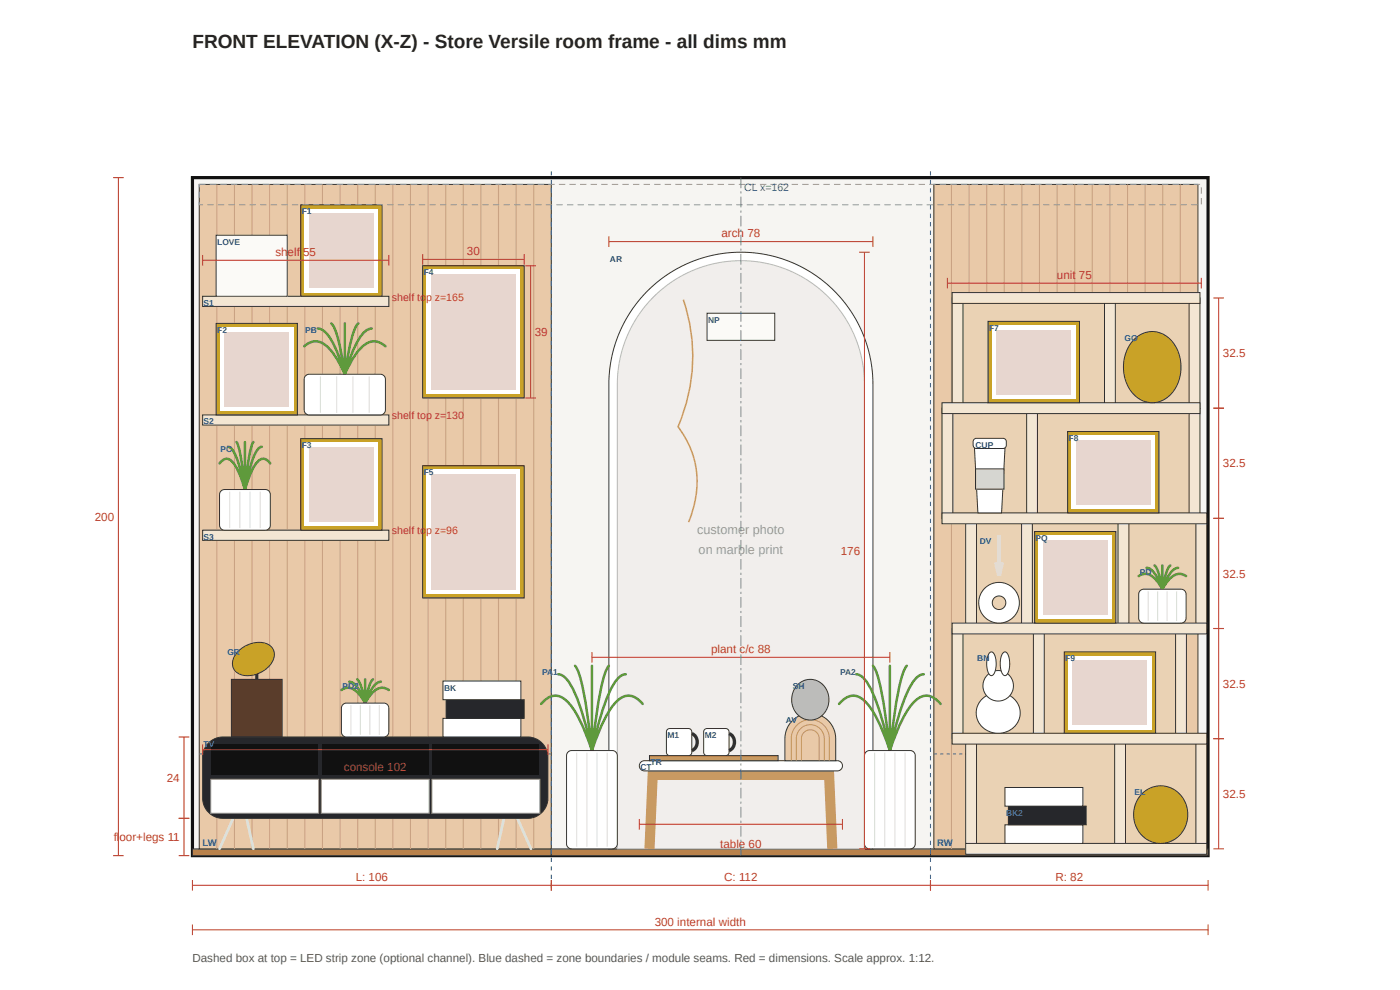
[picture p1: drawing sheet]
<svg xmlns="http://www.w3.org/2000/svg" width="297mm" height="210mm" viewBox="0 0 297 210" stroke-linecap="round" stroke-linejoin="round" font-family="sans-serif">
<path d="M40.8 37.7h215.5v143.7h-215.5z" fill="#f6f5f2"/>
<path d="M40.8 37.7h215.5v143.7h-215.5z" fill="none" stroke="#111" stroke-width=".67" stroke-linecap="butt"/>
<path d="M40.8 180h76.2v1.4h-76.2z" fill="#b9824c"/>
<path d="M40.8 180h76.2v1.4h-76.2z" fill="none" stroke="#333" stroke-width=".21"/>
<path d="M117 180h80.4v1.4h-80.4z" fill="#b9824c"/>
<path d="M117 180h80.4v1.4h-80.4z" fill="none" stroke="#333" stroke-width=".21"/>
<path d="M197.4 180h58.9v1.4h-58.9z" fill="#b9824c"/>
<path d="M197.4 180h58.9v1.4h-58.9z" fill="none" stroke="#333" stroke-width=".21"/>
<path d="M42.3 39.1h74.7v140.9h-74.7z" fill="#e9c9a8"/>
<path d="M42.3 39.1h74.7v140.9h-74.7z" fill="none" stroke="#333" stroke-width=".21"/>
<g fill="none" stroke="#c9a283" stroke-width=".22">
<path d="M46 39.1v140.9M49.7 39.1v140.9M53.5 39.1v140.9M57.2 39.1v140.9M60.9 39.1v140.9M64.7 39.1v140.9M68.4 39.1v140.9M72.1 39.1v140.9M75.9 39.1v140.9M79.6 39.1v140.9M83.3 39.1v140.9M87.1 39.1v140.9"/>
<path d="M90.8 39.1v140.9M94.6 39.1v140.9M98.3 39.1v140.9M102 39.1v140.9M105.8 39.1v140.9M109.5 39.1v140.9M113.2 39.1v140.9"/>
</g>
<path d="M42.3 159.7h.6v.3h-.6zM43.6 159.7h.7v.3h-.7zM45 159.7h.6v.3h-.6zM46.3 159.7h.7v.3h-.7zM47.7 159.7h.6v.3h-.6zM49 159.7h.7v.3h-.7zM50.3 159.7h.7v.3h-.7zM51.7 159.7h.7v.3h-.7zM53 159.7h.7v.3h-.7zM54.4 159.7h.7v.3h-.7zM55.7 159.7h.7v.3h-.7zM57.1 159.7h.7v.3h-.7zM58.4 159.7h.7v.3h-.7zM59.8 159.7h.6v.3h-.6zM61.1 159.7h.7v.3h-.7zM62.5 159.7h.6v.3h-.6zM63.8 159.7h.7v.3h-.7zM65.2 159.7h.6v.3h-.6zM66.5 159.7h.7v.3h-.7zM67.9 159.7h.6v.3h-.6zM69.2 159.7h.7v.3h-.7zM70.5 159.7h.7v.3h-.7zM71.9 159.7h.7v.3h-.7zM73.2 159.7h.7v.3h-.7zM74.6 159.7h.7v.3h-.7zM75.9 159.7h.7v.3h-.7zM77.3 159.7h.7v.3h-.7zM78.6 159.7h.7v.3h-.7zM80 159.7h.6v.3h-.6zM81.3 159.7h.7v.3h-.7zM82.7 159.7h.6v.3h-.6zM84 159.7h.7v.3h-.7zM85.4 159.7h.6v.3h-.6zM86.7 159.7h.7v.3h-.7zM88.1 159.7h.6v.3h-.6zM89.4 159.7h.7v.3h-.7zM90.7 159.7h.7v.3h-.7zM92.1 159.7h.7v.3h-.7zM93.4 159.7h.7v.3h-.7zM94.8 159.7h.7v.3h-.7zM96.1 159.7h.7v.3h-.7zM97.5 159.7h.7v.3h-.7zM98.8 159.7h.7v.3h-.7zM100.2 159.7h.6v.3h-.6zM101.5 159.7h.7v.3h-.7zM102.9 159.7h.6v.3h-.6zM104.2 159.7h.7v.3h-.7zM105.6 159.7h.6v.3h-.6zM106.9 159.7h.7v.3h-.7zM108.3 159.7h.6v.3h-.6zM109.6 159.7h.7v.3h-.7zM110.9 159.7h.7v.3h-.7zM112.3 159.7h.7v.3h-.7zM113.6 159.7h.7v.3h-.7zM115 159.7h.7v.3h-.7zM116.3 159.7h.7v.3h-.7z" fill="#8e44ad"/>
<path d="M137.4 61.7l2.5-2.3 2.9-1.9 3.3-1.8 3.3-1.1 3.3-.8 3.5-.3 3.4 .1 3.4 .5 3.3 .9 3.2 1.3 3 1.7 2.7 2.1 2.5 2.3 2.2 2.7 1.8 2.9 1.5 3.1 .9 2.6 .6 2.3 .3 2.4 .2 2.8v98.8h-56v-100.6l.8-4.7 .7-2.3 1-2.6 1.3-2.4 1.3-2z" fill="#fff"/>
<path d="M137.4 61.7l2.5-2.3 2.9-1.9 3.3-1.8 3.3-1.1 3.3-.8 3.5-.3 3.4 .1 3.4 .5 3.3 .9 3.2 1.3 3 1.7 2.7 2.1 2.5 2.3 2.2 2.7 1.8 2.9 1.5 3.1 .9 2.6 .6 2.3 .3 2.4 .2 2.8v98.8h-56v-100.6l.8-4.7 .7-2.3 1-2.6 1.3-2.4 1.3-2z" fill="none" stroke="#333" stroke-width=".21"/>
<path d="M138.6 63l2.5-2.2 2.6-1.8 3.2-1.6 3-1.1 3.1-.7 3.2-.3 3.2 .1 3.2 .4 3.1 .9 3 1.2 2.8 1.6 2.6 1.9 2.3 2.2 2.2 2.8 1.7 2.7 1.3 3 1.3 4.3 .4 2.5 .1 2.3v98.8h-52.4v-100.1l.7-4.5 .7-2.4 .8-2.1 1.2-2.3 1.2-1.9 1.3-1.8z" fill="#f1eeec"/>
<path d="M138.6 63l2.5-2.2 2.6-1.8 3.2-1.6 3-1.1 3.1-.7 3.2-.3 3.2 .1 3.2 .4 3.1 .9 3 1.2 2.8 1.6 2.6 1.9 2.3 2.2 2.2 2.8 1.7 2.7 1.3 3 1.3 4.3 .4 2.5 .1 2.3v98.8h-52.4v-100.1l.7-4.5 .7-2.4 .8-2.1 1.2-2.3 1.2-1.9 1.3-1.8z" fill="none" stroke="#bbb" stroke-width=".22"/>
<path d="M145 63.5a37.3 37.3 0 0 1-1.1 27 19.5 19.5 0 0 1 2.2 20.2" fill="none" stroke="#d4b25a" stroke-width=".34"/>
<path d="M198.1 39.1h56v140.9h-56z" fill="#e9c9a8"/>
<path d="M198.1 39.1h56v140.9h-56z" fill="none" stroke="#333" stroke-width=".21"/>
<g fill="none" stroke="#c9a283" stroke-width=".22">
<path d="M201.9 39.1v140.9M205.6 39.1v140.9M209.3 39.1v140.9M213.1 39.1v140.9M216.8 39.1v140.9M220.5 39.1v140.9M224.3 39.1v140.9M228 39.1v140.9M231.7 39.1v140.9M235.5 39.1v140.9M239.2 39.1v140.9M242.9 39.1v140.9"/>
<path d="M246.7 39.1v140.9M250.4 39.1v140.9"/>
</g>
<path d="M198.1 159.7h.7v.3h-.7zM199.5 159.7h.6v.3h-.6zM200.8 159.7h.7v.3h-.7zM202.2 159.7h.6v.3h-.6zM203.5 159.7h.7v.3h-.7zM204.9 159.7h.6v.3h-.6zM206.2 159.7h.7v.3h-.7zM207.5 159.7h.7v.3h-.7zM208.9 159.7h.7v.3h-.7zM210.2 159.7h.7v.3h-.7zM211.6 159.7h.7v.3h-.7zM212.9 159.7h.7v.3h-.7zM214.3 159.7h.7v.3h-.7zM215.6 159.7h.7v.3h-.7zM217 159.7h.6v.3h-.6zM218.3 159.7h.7v.3h-.7zM219.7 159.7h.6v.3h-.6zM221 159.7h.7v.3h-.7zM222.4 159.7h.6v.3h-.6zM223.7 159.7h.7v.3h-.7zM225.1 159.7h.6v.3h-.6zM226.4 159.7h.7v.3h-.7zM227.7 159.7h.7v.3h-.7zM229.1 159.7h.7v.3h-.7zM230.4 159.7h.7v.3h-.7zM231.8 159.7h.7v.3h-.7zM233.1 159.7h.7v.3h-.7zM234.5 159.7h.7v.3h-.7zM235.8 159.7h.7v.3h-.7zM237.2 159.7h.6v.3h-.6zM238.5 159.7h.7v.3h-.7zM239.9 159.7h.6v.3h-.6zM241.2 159.7h.7v.3h-.7zM242.6 159.7h.6v.3h-.6zM243.9 159.7h.7v.3h-.7zM245.3 159.7h.6v.3h-.6zM246.6 159.7h.7v.3h-.7zM247.9 159.7h.7v.3h-.7zM249.3 159.7h.7v.3h-.7zM250.6 159.7h.7v.3h-.7zM252 159.7h.7v.3h-.7zM253.3 159.7h.7v.3h-.7z" fill="#8e44ad"/>
<path d="M150 66.4h14.4v5.8h-14.4z" fill="#fbfaf7"/>
<path d="M150 66.4h14.4v5.8h-14.4z" fill="none" stroke="#333" stroke-width=".21"/>
<path d="M43 62.8h39.5v2.2h-39.5z" fill="#f3e6d3"/>
<path d="M43 62.8h39.5v2.2h-39.5z" fill="none" stroke="#333" stroke-width=".21"/>
<path d="M43 88h39.5v2.1h-39.5z" fill="#f3e6d3"/>
<path d="M43 88h39.5v2.1h-39.5z" fill="none" stroke="#333" stroke-width=".21"/>
<path d="M43 112.4h39.5v2.2h-39.5z" fill="#f3e6d3"/>
<path d="M43 112.4h39.5v2.2h-39.5z" fill="none" stroke="#333" stroke-width=".21"/>
<path d="M89.7 56.3h21.5v28.1h-21.5z" fill="#c9a227"/>
<path d="M89.7 56.3h21.5v28.1h-21.5z" fill="none" stroke="#333" stroke-width=".21"/>
<path d="M90.5 57.2h19.9v26.3h-19.9z" fill="#fff"/>
<path d="M91.4 58.1h18.1v24.5h-18.1z" fill="#e7d6cf"/>
<path d="M89.7 98.8h21.5v28h-21.5z" fill="#c9a227"/>
<path d="M89.7 98.8h21.5v28h-21.5z" fill="none" stroke="#333" stroke-width=".21"/>
<path d="M90.5 99.6h19.9v26.3h-19.9z" fill="#fff"/>
<path d="M91.4 100.5h18.1v24.5h-18.1z" fill="#e7d6cf"/>
<path d="M49.4 173.5l-2.8 6.5M52.3 173.5l1.5 6.5M106.9 173.5l-1.4 6.5M109.8 173.5l2.9 6.5" fill="none" stroke="#ddd" stroke-width=".57"/>
<path d="M44.2 157.5l1.4-.9 1.7-.4h64.6a4.3 4.3 0 0 1 4.3 4.4v8.6a4.3 4.3 0 0 1-4.3 4.3h-64.6a4.3 4.3 0 0 1-4.3-4.3v-9.2l.4-1.3z" fill="#26272b"/>
<path d="M44.2 157.5l1.4-.9 1.7-.4h64.6a4.3 4.3 0 0 1 4.3 4.4v8.6a4.3 4.3 0 0 1-4.3 4.3h-64.6a4.3 4.3 0 0 1-4.3-4.3v-9.2l.4-1.3z" fill="none" stroke="#333" stroke-width=".21"/>
<path d="M44.9 157.7h22.6v6.5h-22.6z" fill="#111"/>
<path d="M44.7 165.2h22.9v7.2h-22.9z" fill="#fff"/>
<path d="M44.7 165.2h22.9v7.2h-22.9z" fill="none" stroke="#999" stroke-width=".22"/>
<path d="M68.3 157.7h22.6v6.5h-22.6z" fill="#111"/>
<path d="M68.2 165.2h22.9v7.2h-22.9z" fill="#fff"/>
<path d="M68.2 165.2h22.9v7.2h-22.9z" fill="none" stroke="#999" stroke-width=".22"/>
<path d="M91.8 157.7h22.6v6.5h-22.6z" fill="#111"/>
<path d="M91.6 165.2h22.9v7.2h-22.9z" fill="#fff"/>
<path d="M91.6 165.2h22.9v7.2h-22.9z" fill="none" stroke="#999" stroke-width=".22"/>
<g fill="#ead2b4">
<path d="M206 156.6h48.9v23.4h-48.9z"/>
<path d="M203.1 133.2h47.5v23.4h-47.5z"/>
<path d="M206 109.9h48.9v23.3h-48.9z"/>
<path d="M201 86.5h52.4v23.4h-52.4z"/>
<path d="M203.1 63.2h50.3v23.3h-50.3z"/>
</g>
<path d="M204.9 156.6h2.3v23.4h-2.3z" fill="#f3e6d3"/>
<path d="M204.9 156.6h2.3v23.4h-2.3z" fill="none" stroke="#333" stroke-width=".21"/>
<path d="M236.5 156.6h2.3v23.4h-2.3z" fill="#f3e6d3"/>
<path d="M236.5 156.6h2.3v23.4h-2.3z" fill="none" stroke="#333" stroke-width=".21"/>
<path d="M253.7 156.6h2.3v23.4h-2.3z" fill="#f3e6d3"/>
<path d="M253.7 156.6h2.3v23.4h-2.3z" fill="none" stroke="#333" stroke-width=".21"/>
<path d="M202 133.2h2.3v23.4h-2.3z" fill="#f3e6d3"/>
<path d="M202 133.2h2.3v23.4h-2.3z" fill="none" stroke="#333" stroke-width=".21"/>
<path d="M219.2 133.2h2.3v23.4h-2.3z" fill="#f3e6d3"/>
<path d="M219.2 133.2h2.3v23.4h-2.3z" fill="none" stroke="#333" stroke-width=".21"/>
<path d="M249.4 133.2h2.3v23.4h-2.3z" fill="#f3e6d3"/>
<path d="M249.4 133.2h2.3v23.4h-2.3z" fill="none" stroke="#333" stroke-width=".21"/>
<path d="M204.9 109.9h2.3v23.3h-2.3z" fill="#f3e6d3"/>
<path d="M204.9 109.9h2.3v23.3h-2.3z" fill="none" stroke="#333" stroke-width=".21"/>
<path d="M216.7 109.9h2.3v23.3h-2.3z" fill="#f3e6d3"/>
<path d="M216.7 109.9h2.3v23.3h-2.3z" fill="none" stroke="#333" stroke-width=".21"/>
<path d="M237.2 109.9h2.3v23.3h-2.3z" fill="#f3e6d3"/>
<path d="M237.2 109.9h2.3v23.3h-2.3z" fill="none" stroke="#333" stroke-width=".21"/>
<path d="M253.7 109.9h2.3v23.3h-2.3z" fill="#f3e6d3"/>
<path d="M253.7 109.9h2.3v23.3h-2.3z" fill="none" stroke="#333" stroke-width=".21"/>
<path d="M199.8 86.5h2.3v23.4h-2.3z" fill="#f3e6d3"/>
<path d="M199.8 86.5h2.3v23.4h-2.3z" fill="none" stroke="#333" stroke-width=".21"/>
<path d="M217.8 86.5h2.3v23.4h-2.3z" fill="#f3e6d3"/>
<path d="M217.8 86.5h2.3v23.4h-2.3z" fill="none" stroke="#333" stroke-width=".21"/>
<path d="M252.3 86.5h2.3v23.4h-2.3z" fill="#f3e6d3"/>
<path d="M252.3 86.5h2.3v23.4h-2.3z" fill="none" stroke="#333" stroke-width=".21"/>
<path d="M202 63.2h2.3v23.3h-2.3z" fill="#f3e6d3"/>
<path d="M202 63.2h2.3v23.3h-2.3z" fill="none" stroke="#333" stroke-width=".21"/>
<path d="M234.3 63.2h2.3v23.3h-2.3z" fill="#f3e6d3"/>
<path d="M234.3 63.2h2.3v23.3h-2.3z" fill="none" stroke="#333" stroke-width=".21"/>
<path d="M252.3 63.2h2.3v23.3h-2.3z" fill="#f3e6d3"/>
<path d="M252.3 63.2h2.3v23.3h-2.3z" fill="none" stroke="#333" stroke-width=".21"/>
<path d="M204.9 178.8h51.1v2.3h-51.1z" fill="#f3e6d3"/>
<path d="M204.9 178.8h51.1v2.3h-51.1z" fill="none" stroke="#333" stroke-width=".21"/>
<path d="M202 155.5h54v2.3h-54z" fill="#f3e6d3"/>
<path d="M202 155.5h54v2.3h-54z" fill="none" stroke="#333" stroke-width=".21"/>
<path d="M202 132.1h54v2.3h-54z" fill="#f3e6d3"/>
<path d="M202 132.1h54v2.3h-54z" fill="none" stroke="#333" stroke-width=".21"/>
<path d="M199.8 108.7h56.2v2.3h-56.2z" fill="#f3e6d3"/>
<path d="M199.8 108.7h56.2v2.3h-56.2z" fill="none" stroke="#333" stroke-width=".21"/>
<path d="M199.8 85.4h54.8v2.3h-54.8z" fill="#f3e6d3"/>
<path d="M199.8 85.4h54.8v2.3h-54.8z" fill="none" stroke="#333" stroke-width=".21"/>
<path d="M202 62h52.6v2.3h-52.6z" fill="#f3e6d3"/>
<path d="M202 62h52.6v2.3h-52.6z" fill="none" stroke="#333" stroke-width=".21"/>
<path d="M45.9 49.9h15v12.9h-15z" fill="#fbfaf7"/>
<path d="M45.9 49.9h15v12.9h-15z" fill="none" stroke="#333" stroke-width=".21"/>
<path d="M63.8 43.4h17.3v19.4h-17.3z" fill="#c9a227"/>
<path d="M63.8 43.4h17.3v19.4h-17.3z" fill="none" stroke="#333" stroke-width=".21"/>
<path d="M64.7 44.3h15.5v17.7h-15.5z" fill="#fff"/>
<path d="M65.6 45.2h13.7v15.9h-13.7z" fill="#e7d6cf"/>
<path d="M45.9 68.6h17.2v19.4h-17.2z" fill="#c9a227"/>
<path d="M45.9 68.6h17.2v19.4h-17.2z" fill="none" stroke="#333" stroke-width=".21"/>
<path d="M46.7 69.4h15.5v17.7h-15.5z" fill="#fff"/>
<path d="M47.6 70.3h13.7v15.9h-13.7z" fill="#e7d6cf"/>
<path d="M64.5 73.4a3.3 3.3 0 0 1 5.1 .2 17.2 17.2 0 0 1 3.6 5.7M67.4 69.6a4.3 4.3 0 0 1 3.1 2.9l1.1 2.3 1.6 4.5M70.3 68.6l.2 .2a21 21 0 0 1 2.1 7.3l.6 3.2M73.2 68.6v10.7M76 68.6l-.2 .2a21 21 0 0 0-2.1 7.3l-.5 3.2M78.9 69.6a4.3 4.3 0 0 0-3.1 2.9l-1.1 2.3-1.5 4.5M81.8 73.4a3.3 3.3 0 0 0-5.1 .2 17.2 17.2 0 0 0-3.5 5.7" fill="none" stroke="#5f9a3c" stroke-width=".53"/>
<path d="M64.8 79.7l.8-.4h15.1a1.08 1.08 0 0 1 1.1 1.1v6.5a1.08 1.08 0 0 1-1.1 1.1h-15.1a1.08 1.08 0 0 1-1.1-1.1v-6.5z" fill="#fff"/>
<path d="M64.8 79.7l.8-.4h15.1a1.08 1.08 0 0 1 1.1 1.1v6.5a1.08 1.08 0 0 1-1.1 1.1h-15.1a1.08 1.08 0 0 1-1.1-1.1v-6.5z" fill="none" stroke="#333" stroke-width=".21"/>
<path d="M68 79.8v7.7M71.4 79.8v7.7M74.9 79.8v7.7M78.3 79.8v7.7" fill="none" stroke="#ddd" stroke-width=".22"/>
<path d="M46.6 98.2a1.62 1.62 0 0 1 1.4-.9 1.62 1.62 0 0 1 1.5 .8 16.3 16.3 0 0 1 2.5 5.7M48.4 94.7a2.05 2.05 0 0 1 1.4 1.5l1.1 3 1.1 4.6M50.2 93.7a19.5 19.5 0 0 1 1.4 6.8l.4 3.3M52 93.7v10.1M53.8 93.7a19.5 19.5 0 0 0-1.5 6.8l-.3 3.3M55.6 94.7a2.05 2.05 0 0 0-1.5 1.5l-1.1 3-1 4.6M57.3 98.2a1.62 1.62 0 0 0-1.4-.9 1.62 1.62 0 0 0-1.5 .8 16.3 16.3 0 0 0-2.4 5.7" fill="none" stroke="#5f9a3c" stroke-width=".53"/>
<path d="M46.9 104.1l.8-.3h8.6a1.08 1.08 0 0 1 1 1.1v6.4a1.08 1.08 0 0 1-1 1.1h-8.6a1.08 1.08 0 0 1-1.1-1.1v-6.4z" fill="#fff"/>
<path d="M46.9 104.1l.8-.3h8.6a1.08 1.08 0 0 1 1 1.1v6.4a1.08 1.08 0 0 1-1 1.1h-8.6a1.08 1.08 0 0 1-1.1-1.1v-6.4z" fill="none" stroke="#333" stroke-width=".21"/>
<path d="M48.7 104.2v7.8M50.9 104.2v7.8M53 104.2v7.8M55.2 104.2v7.8" fill="none" stroke="#ddd" stroke-width=".22"/>
<path d="M63.8 93h17.3v19.4h-17.3z" fill="#c9a227"/>
<path d="M63.8 93h17.3v19.4h-17.3z" fill="none" stroke="#333" stroke-width=".21"/>
<path d="M64.7 93.9h15.5v17.6h-15.5z" fill="#fff"/>
<path d="M65.6 94.8h13.7v15.8h-13.7z" fill="#e7d6cf"/>
<path d="M49.1 144h10.8v12.2h-10.8z" fill="#5a3d2b"/>
<path d="M49.1 144h10.8v12.2h-10.8z" fill="none" stroke="#333" stroke-width=".21"/>
<path d="M54.5 141.9v2.1" fill="none" stroke="#333" stroke-width=".67" stroke-linecap="butt"/>
<path d="M50.7 138a5.5 5.5 0 0 1 6.6-1.1 2.86 2.86 0 0 1-.2 4.4 5.6 5.6 0 0 1-6.9 1.2 2.86 2.86 0 0 1 .3-4.3z" fill="#c9a227"/>
<path d="M50.7 138a5.5 5.5 0 0 1 6.6-1.1 2.86 2.86 0 0 1-.2 4.4 5.6 5.6 0 0 1-6.9 1.2 2.86 2.86 0 0 1 .3-4.3z" fill="none" stroke="#333" stroke-width=".21"/>
<path d="M209.6 68.1h19.4v17.3h-19.4z" fill="#c9a227"/>
<path d="M209.6 68.1h19.4v17.3h-19.4z" fill="none" stroke="#333" stroke-width=".21"/>
<path d="M210.5 69h17.6v15.5h-17.6z" fill="#fff"/>
<path d="M211.4 69.9h15.8v13.7h-15.8z" fill="#e7d6cf"/>
<path d="M226.5 91.5h19.4v17.2h-19.4z" fill="#c9a227"/>
<path d="M226.5 91.5h19.4v17.2h-19.4z" fill="none" stroke="#333" stroke-width=".21"/>
<path d="M227.4 92.4h17.6v15.5h-17.6z" fill="#fff"/>
<path d="M228.3 93.3h15.8v13.7h-15.8z" fill="#e7d6cf"/>
<path d="M219.5 112.7h17.2v19.4h-17.2z" fill="#c9a227"/>
<path d="M219.5 112.7h17.2v19.4h-17.2z" fill="none" stroke="#333" stroke-width=".21"/>
<path d="M220.3 113.6h15.6v17.6h-15.6z" fill="#fff"/>
<path d="M221.2 114.5h13.8v15.8h-13.8z" fill="#e7d6cf"/>
<path d="M225.8 138.2h19.4v17.3h-19.4z" fill="#c9a227"/>
<path d="M225.8 138.2h19.4v17.3h-19.4z" fill="none" stroke="#333" stroke-width=".21"/>
<path d="M226.6 139.1h17.7v15.5h-17.7z" fill="#fff"/>
<path d="M227.5 140h15.9v13.7h-15.9z" fill="#e7d6cf"/>
<path d="M94 152.3h16.5v3.9h-16.5z" fill="#fff"/>
<path d="M94 152.3h16.5v3.9h-16.5z" fill="none" stroke="#333" stroke-width=".21"/>
<path d="M94.7 148.3h16.5v4h-16.5z" fill="#26272b"/>
<path d="M94.7 148.3h16.5v4h-16.5z" fill="none" stroke="#333" stroke-width=".21"/>
<path d="M94 144.4h16.5v3.9h-16.5z" fill="#fff"/>
<path d="M94 144.4h16.5v3.9h-16.5z" fill="none" stroke="#333" stroke-width=".21"/>
<path d="M213.2 174.9h16.5v3.9h-16.5z" fill="#fff"/>
<path d="M213.2 174.9h16.5v3.9h-16.5z" fill="none" stroke="#333" stroke-width=".21"/>
<path d="M213.9 170.9h16.5v4h-16.5z" fill="#26272b"/>
<path d="M213.9 170.9h16.5v4h-16.5z" fill="none" stroke="#333" stroke-width=".21"/>
<path d="M213.2 167h16.5v3.9h-16.5z" fill="#fff"/>
<path d="M213.2 167h16.5v3.9h-16.5z" fill="none" stroke="#333" stroke-width=".21"/>
<path d="M72.4 146.3a2.41 2.41 0 0 1 3.4 .4l1.7 2.4M74.1 144.5a3.6 3.6 0 0 1 2.5 2.6l.9 2M75.8 144l.4 .5 .4 1 .9 3.6M77.5 144v5.1M79.1 144l-.4 .5-.4 1-.8 3.6M80.8 144.5a3.6 3.6 0 0 0-2.5 2.6l-.8 2M82.5 146.3a2.41 2.41 0 0 0-3.4 .4l-1.6 2.4" fill="none" stroke="#5f9a3c" stroke-width=".53"/>
<path d="M72.7 149.4l.8-.3h7.9a1.08 1.08 0 0 1 1.1 1v5.1a1.08 1.08 0 0 1-1.1 1h-7.9a1.08 1.08 0 0 1-1.1-1v-5.1z" fill="#fff"/>
<path d="M72.7 149.4l.8-.3h7.9a1.08 1.08 0 0 1 1.1 1v5.1a1.08 1.08 0 0 1-1.1 1h-7.9a1.08 1.08 0 0 1-1.1-1v-5.1z" fill="none" stroke="#333" stroke-width=".21"/>
<path d="M74.4 149.5v6.3M76.5 149.5v6.3M78.5 149.5v6.3M80.5 149.5v6.3" fill="none" stroke="#ddd" stroke-width=".22"/>
<path d="M114.8 149.2a3.7 3.7 0 0 1 3.9-1.6 6.5 6.5 0 0 1 3 2.8 36.2 36.2 0 0 1 3.9 8.7M118.4 143a3.2 3.2 0 0 1 2.6 2 44.2 44.2 0 0 1 4.1 11.9l.5 2.2M122 141.2l.3 .3a30.7 30.7 0 0 1 2.2 9l1.1 8.6M125.6 141.2v17.9M129.2 141.2l-.3 .3a30.7 30.7 0 0 0-2.2 9l-1.1 8.6M132.8 143a3.2 3.2 0 0 0-2.6 2 44.2 44.2 0 0 0-4.1 11.9l-.5 2.2M136.4 149.2a3.7 3.7 0 0 0-3.9-1.6 6.5 6.5 0 0 0-3.1 2.8 36.2 36.2 0 0 0-3.8 8.7" fill="none" stroke="#5f9a3c" stroke-width=".53"/>
<path d="M120.5 159.4l.8-.3h8.6a1.08 1.08 0 0 1 1.1 1.1v18.7a1.08 1.08 0 0 1-1.1 1.1h-8.6a1.08 1.08 0 0 1-1.1-1.1v-18.7z" fill="#fff"/>
<path d="M120.5 159.4l.8-.3h8.6a1.08 1.08 0 0 1 1.1 1.1v18.7a1.08 1.08 0 0 1-1.1 1.1h-8.6a1.08 1.08 0 0 1-1.1-1.1v-18.7z" fill="none" stroke="#333" stroke-width=".21"/>
<path d="M122.3 159.6v19.9M124.5 159.6v19.9M126.7 159.6v19.9M128.8 159.6v19.9" fill="none" stroke="#ddd" stroke-width=".22"/>
<path d="M178 149.2a3.7 3.7 0 0 1 3.9-1.6 6.5 6.5 0 0 1 3 2.8 36.2 36.2 0 0 1 3.9 8.7M181.6 143a3.2 3.2 0 0 1 2.6 2 44.2 44.2 0 0 1 4.1 11.9l.5 2.2M185.2 141.2l.3 .3a30.7 30.7 0 0 1 2.2 9l1.1 8.6M188.8 141.2v17.9M192.4 141.2l-.3 .3a30.7 30.7 0 0 0-2.2 9l-1.1 8.6M196 143a3.2 3.2 0 0 0-2.6 2 44.2 44.2 0 0 0-4.1 11.9l-.5 2.2M199.6 149.2a3.7 3.7 0 0 0-3.9-1.6 6.5 6.5 0 0 0-3.1 2.8 36.2 36.2 0 0 0-3.8 8.7" fill="none" stroke="#5f9a3c" stroke-width=".53"/>
<path d="M183.7 159.4l.8-.3h8.6a1.08 1.08 0 0 1 1.1 1.1v18.7a1.08 1.08 0 0 1-1.1 1.1h-8.6a1.08 1.08 0 0 1-1.1-1.1v-18.7z" fill="#fff"/>
<path d="M183.7 159.4l.8-.3h8.6a1.08 1.08 0 0 1 1.1 1.1v18.7a1.08 1.08 0 0 1-1.1 1.1h-8.6a1.08 1.08 0 0 1-1.1-1.1v-18.7z" fill="none" stroke="#333" stroke-width=".21"/>
<path d="M185.6 159.6v19.9M187.7 159.6v19.9M189.9 159.6v19.9M192 159.6v19.9" fill="none" stroke="#ddd" stroke-width=".22"/>
<path d="M240.6 72a5.4 5.4 0 0 1 8.9 1.6 8.4 8.4 0 0 1-2.7 11.2 5.6 5.6 0 0 1-7.7-3.4 8.8 8.8 0 0 1 1.5-9.4z" fill="#c9a227"/>
<path d="M240.6 72a5.4 5.4 0 0 1 8.9 1.6 8.4 8.4 0 0 1-2.7 11.2 5.6 5.6 0 0 1-7.7-3.4 8.8 8.8 0 0 1 1.5-9.4z" fill="none" stroke="#333" stroke-width=".21"/>
<path d="M206.7 95.1h6.5l-.7 13.6h-5z" fill="#fff"/>
<path d="M206.7 95.1h6.5l-.7 13.6h-5z" fill="none" stroke="#333" stroke-width=".21"/>
<path d="M206.7 93.1l.5-.2h5.6a.72 .72 0 0 1 .7 .7v.8a.72 .72 0 0 1-.7 .7h-5.6a.72 .72 0 0 1-.7-.7v-.9z" fill="#fff"/>
<path d="M206.7 93.1l.5-.2h5.6a.72 .72 0 0 1 .7 .7v.8a.72 .72 0 0 1-.7 .7h-5.6a.72 .72 0 0 1-.7-.7v-.9z" fill="none" stroke="#333" stroke-width=".21"/>
<path d="M207 99.4h6v4.3h-6z" fill="#cfe0c3"/>
<path d="M207 99.4h6v4.3h-6z" fill="none" stroke="#333" stroke-width=".21"/>
<path d="M244.9 119.9l.4 .5 .5 1 .8 3.5M246.6 119.9v5M248.3 119.9l-.4 .5-.5 1-.8 3.5M241.6 122.1a2.41 2.41 0 0 1 3.3 .5l1.7 2.3M243.2 120.4a3.6 3.6 0 0 1 2.6 2.5l.8 2M250 120.4a3.6 3.6 0 0 0-2.6 2.5l-.8 2M251.6 122.1a2.41 2.41 0 0 0-3.3 .5l-1.7 2.3" fill="none" stroke="#5f9a3c" stroke-width=".53"/>
<path d="M241.9 125.2l.8-.3h7.9a1.08 1.08 0 0 1 1 1.1v5a1.08 1.08 0 0 1-1 1.1h-7.9a1.08 1.08 0 0 1-1.1-1.1v-5z" fill="#fff"/>
<path d="M241.9 125.2l.8-.3h7.9a1.08 1.08 0 0 1 1 1.1v5a1.08 1.08 0 0 1-1 1.1h-7.9a1.08 1.08 0 0 1-1.1-1.1v-5z" fill="none" stroke="#333" stroke-width=".21"/>
<path d="M243.6 125.4v6.3M245.6 125.4v6.3M247.6 125.4v6.3M249.6 125.4v6.3" fill="none" stroke="#ddd" stroke-width=".22"/>
<path d="M208.3 148.3a4.7 4.7 0 0 1 5.1-1.2 4.7 4.7 0 0 1 3 4.3 4.7 4.7 0 0 1-4.9 4.1 4.7 4.7 0 0 1-4.4-4.6l.4-1.4z" fill="#fff"/>
<path d="M208.3 148.3a4.7 4.7 0 0 1 5.1-1.2 4.7 4.7 0 0 1 3 4.3 4.7 4.7 0 0 1-4.9 4.1 4.7 4.7 0 0 1-4.4-4.6l.4-1.4z" fill="none" stroke="#333" stroke-width=".21"/>
<circle cx="211.8" cy="145.4" r="3.2" fill="#fff"/>
<circle cx="211.8" cy="145.4" r="3.2" fill="none" stroke="#333" stroke-width=".21"/>
<path d="M209.9 138.4a.66 .66 0 0 1 .8-.1 .66 .66 0 0 1 .3 .6l.3 1.2a3.9 3.9 0 0 1-.8 3.1 .97 .97 0 0 1-1-1.1l-.1-.7a4.5 4.5 0 0 1 .5-3z" fill="#fff"/>
<path d="M209.9 138.4a.66 .66 0 0 1 .8-.1 .66 .66 0 0 1 .3 .6l.3 1.2a3.9 3.9 0 0 1-.8 3.1 .97 .97 0 0 1-1-1.1l-.1-.7a4.5 4.5 0 0 1 .5-3z" fill="none" stroke="#333" stroke-width=".21"/>
<path d="M212.8 138.4a.66 .66 0 0 1 .7-.1 .66 .66 0 0 1 .4 .6l.3 1.2a3.9 3.9 0 0 1-.8 3.1 .97 .97 0 0 1-1-1.1l-.2-.7a4.5 4.5 0 0 1 .6-3z" fill="#fff"/>
<path d="M212.8 138.4a.66 .66 0 0 1 .7-.1 .66 .66 0 0 1 .4 .6l.3 1.2a3.9 3.9 0 0 1-.8 3.1 .97 .97 0 0 1-1-1.1l-.2-.7a4.5 4.5 0 0 1 .6-3z" fill="none" stroke="#333" stroke-width=".21"/>
<path d="M242.3 168.2a5.7 5.7 0 0 1 6.7-.9 5.7 5.7 0 0 1 3 6 5.7 5.7 0 0 1-6.1 5.5 5.7 5.7 0 0 1-5.4-6.1 6.3 6.3 0 0 1 1.8-4.5z" fill="#c9a227"/>
<path d="M242.3 168.2a5.7 5.7 0 0 1 6.7-.9 5.7 5.7 0 0 1 3 6 5.7 5.7 0 0 1-6.1 5.5 5.7 5.7 0 0 1-5.4-6.1 6.3 6.3 0 0 1 1.8-4.5z" fill="none" stroke="#333" stroke-width=".21"/>
<path d="M138.5 163.4l-.7 16.6M175.9 163.4l.7 16.6" fill="none" stroke="#c89a62" stroke-width="2.2" stroke-linecap="butt"/>
<path d="M138.5 163.4h37.4v1.8h-37.4z" fill="#c89a62"/>
<path d="M136 161.6l.7-.3h41a1.08 1.08 0 0 1 1 1.1 1.08 1.08 0 0 1-1 1h-41a1.08 1.08 0 0 1-1-.6 1.08 1.08 0 0 1 .3-1.2z" fill="#fff"/>
<path d="M136 161.6l.7-.3h41a1.08 1.08 0 0 1 1 1.1 1.08 1.08 0 0 1-1 1h-41a1.08 1.08 0 0 1-1-.6 1.08 1.08 0 0 1 .3-1.2z" fill="none" stroke="#333" stroke-width=".21"/>
<path d="M211.3 119.2l.6 2.8M211.9 113.4v8.6M212.6 119.2l-.7 2.8" fill="none" stroke="#e9e1d0" stroke-width=".86" stroke-linecap="butt"/>
<circle cx="211.9" cy="127.8" r="4.3" fill="#fff"/>
<circle cx="211.9" cy="127.8" r="4.3" fill="none" stroke="#333" stroke-width=".21"/>
<circle cx="211.9" cy="127.8" r="1.44" fill="#ead2b4"/>
<circle cx="211.9" cy="127.8" r="1.44" fill="none" stroke="#333" stroke-width=".21"/>
<path d="M137.8 160.2h27.3v1.1h-27.3z" fill="#c89a62"/>
<path d="M137.8 160.2h27.3v1.1h-27.3z" fill="none" stroke="#333" stroke-width=".21"/>
<path d="M141.6 154.7l.5-.2h3.9a.72 .72 0 0 1 .8 .7v4.3a.72 .72 0 0 1-.8 .7h-3.9a.72 .72 0 0 1-.7-.7v-4.3z" fill="#fff"/>
<path d="M141.6 154.7l.5-.2h3.9a.72 .72 0 0 1 .8 .7v4.3a.72 .72 0 0 1-.8 .7h-3.9a.72 .72 0 0 1-.7-.7v-4.3z" fill="none" stroke="#333" stroke-width=".21"/>
<path d="M146.8 155.5a1.98 1.98 0 0 1 1.1 1.8 1.98 1.98 0 0 1-1.1 1.8" fill="none" stroke="#333" stroke-width=".72" stroke-linecap="butt"/>
<path d="M149.5 154.7l.5-.2h4a.72 .72 0 0 1 .7 .7v4.3a.72 .72 0 0 1-.7 .7h-4a.72 .72 0 0 1-.7-.7v-4.3z" fill="#fff"/>
<path d="M149.5 154.7l.5-.2h4a.72 .72 0 0 1 .7 .7v4.3a.72 .72 0 0 1-.7 .7h-4a.72 .72 0 0 1-.7-.7v-4.3z" fill="none" stroke="#333" stroke-width=".21"/>
<path d="M154.7 155.5a1.98 1.98 0 0 1 1.1 1.8 1.98 1.98 0 0 1-1.1 1.8" fill="none" stroke="#333" stroke-width=".72" stroke-linecap="butt"/>
<path d="M168.1 152.8a5.4 5.4 0 0 1 5.9-1.2 5.4 5.4 0 0 1 3.3 5v4.7h-10.8v-4.7a5.4 5.4 0 0 1 1.6-3.8z" fill="#e8d3a6"/>
<path d="M168.1 152.8a5.4 5.4 0 0 1 5.9-1.2 5.4 5.4 0 0 1 3.3 5v4.7h-10.8v-4.7a5.4 5.4 0 0 1 1.6-3.8z" fill="none" stroke="#333" stroke-width=".21"/>
<path d="M167.9 161.3v-4.7a4 4 0 0 1 4-4 4 4 0 0 1 4 4v4.7M168.9 161.3v-4.7a2.96 2.96 0 0 1 3-3 2.96 2.96 0 0 1 3 3v4.7M170 161.3v-4.7a1.89 1.89 0 0 1 1.9-1.9 1.89 1.89 0 0 1 1.9 1.9v4.7" fill="none" stroke="#b89b62" stroke-width=".22"/>
<path d="M169.3 145.1a3.9 3.9 0 0 1 4.5-.5 3.9 3.9 0 0 1 2 4 4 4 0 0 1-4 4.1 4 4 0 0 1-3.8-4.4l.4-1.9z" fill="#b9bcc2"/>
<path d="M169.3 145.1a3.9 3.9 0 0 1 4.5-.5 3.9 3.9 0 0 1 2 4 4 4 0 0 1-4 4.1 4 4 0 0 1-3.8-4.4l.4-1.9z" fill="none" stroke="#333" stroke-width=".21"/>
<path d="M44.5 39h1.4v.2h-1.4zM46.8 39h1.3v.2h-1.3zM49 39h1.3v.2h-1.3zM51.2 39h1.4v.2h-1.4zM53.5 39h1.3v.2h-1.3zM55.7 39h1.4v.2h-1.4zM58 39h1.3v.2h-1.3zM60.2 39h1.4v.2h-1.4zM62.5 39h1.3v.2h-1.3zM64.7 39h1.4v.2h-1.4zM67 39h1.3v.2h-1.3zM69.2 39h1.3v.2h-1.3zM71.4 39h1.4v.2h-1.4zM73.7 39h1.3v.2h-1.3zM75.9 39h1.4v.2h-1.4zM78.2 39h1.3v.2h-1.3zM80.4 39h1.4v.2h-1.4zM82.7 39h1.3v.2h-1.3zM84.9 39h1.4v.2h-1.4zM87.2 39h1.3v.2h-1.3zM89.4 39h1.3v.2h-1.3zM91.6 39h1.4v.2h-1.4zM93.9 39h1.3v.2h-1.3zM96.1 39h1.4v.2h-1.4zM98.4 39h1.3v.2h-1.3zM100.6 39h1.4v.2h-1.4zM102.9 39h1.3v.2h-1.3zM105.1 39h1.4v.2h-1.4zM107.4 39h1.3v.2h-1.3zM109.6 39h1.3v.2h-1.3zM111.8 39h1.4v.2h-1.4zM114.1 39h1.3v.2h-1.3zM116.3 39h1.4v.2h-1.4zM118.6 39h1.3v.2h-1.3zM120.8 39h1.4v.2h-1.4zM123.1 39h1.3v.2h-1.3zM125.3 39h1.4v.2h-1.4zM127.6 39h1.3v.2h-1.3zM129.8 39h1.3v.2h-1.3zM132 39h1.4v.2h-1.4zM134.3 39h1.3v.2h-1.3zM136.5 39h1.4v.2h-1.4zM138.8 39h1.3v.2h-1.3zM141 39h1.4v.2h-1.4zM143.3 39h1.3v.2h-1.3zM145.5 39h1.4v.2h-1.4zM147.8 39h1.3v.2h-1.3zM150 39h1.3v.2h-1.3zM152.2 39h1.4v.2h-1.4zM154.5 39h1.3v.2h-1.3zM156.7 39h1.4v.2h-1.4zM159 39h1.3v.2h-1.3zM161.2 39h1.4v.2h-1.4zM163.5 39h1.3v.2h-1.3zM165.7 39h1.4v.2h-1.4zM168 39h1.3v.2h-1.3zM170.2 39h1.3v.2h-1.3zM172.4 39h1.4v.2h-1.4zM174.7 39h1.3v.2h-1.3zM176.9 39h1.4v.2h-1.4zM179.2 39h1.3v.2h-1.3zM181.4 39h1.4v.2h-1.4zM183.7 39h1.3v.2h-1.3zM185.9 39h1.4v.2h-1.4zM188.2 39h1.3v.2h-1.3zM190.4 39h1.3v.2h-1.3zM192.6 39h1.4v.2h-1.4zM194.9 39h1.3v.2h-1.3zM197.1 39h1.4v.2h-1.4zM199.4 39h1.3v.2h-1.3zM201.6 39h1.4v.2h-1.4zM203.9 39h1.3v.2h-1.3zM206.1 39h1.4v.2h-1.4zM208.4 39h1.3v.2h-1.3zM210.6 39h1.3v.2h-1.3zM212.8 39h1.4v.2h-1.4zM215.1 39h1.3v.2h-1.3zM217.3 39h1.4v.2h-1.4zM219.6 39h1.3v.2h-1.3zM221.8 39h1.4v.2h-1.4zM224.1 39h1.3v.2h-1.3zM226.3 39h1.4v.2h-1.4zM228.6 39h1.3v.2h-1.3zM230.8 39h1.3v.2h-1.3zM233 39h1.4v.2h-1.4zM235.3 39h1.3v.2h-1.3zM237.5 39h1.4v.2h-1.4zM239.8 39h1.3v.2h-1.3zM242 39h1.4v.2h-1.4zM244.3 39h1.3v.2h-1.3zM246.5 39h1.4v.2h-1.4zM248.8 39h1.3v.2h-1.3zM251 39h1.3v.2h-1.3zM253.2 39h1.4v.2h-1.4zM254.7 39.7h.3v1.4h-.3zM254.7 42h.3v1.3h-.3zM252.7 43.3h1.4v.2h-1.4zM250.5 43.3h1.3v.2h-1.3zM248.2 43.3h1.4v.2h-1.4zM246 43.3h1.3v.2h-1.3zM243.7 43.3h1.4v.2h-1.4zM241.5 43.3h1.3v.2h-1.3zM239.2 43.3h1.4v.2h-1.4zM237 43.3h1.3v.2h-1.3zM234.8 43.3h1.3v.2h-1.3zM232.5 43.3h1.4v.2h-1.4zM230.3 43.3h1.3v.2h-1.3zM228 43.3h1.4v.2h-1.4zM225.8 43.3h1.3v.2h-1.3zM223.5 43.3h1.4v.2h-1.4zM221.3 43.3h1.3v.2h-1.3zM219 43.3h1.4v.2h-1.4zM216.8 43.3h1.3v.2h-1.3zM214.6 43.3h1.3v.2h-1.3zM212.3 43.3h1.4v.2h-1.4zM210.1 43.3h1.3v.2h-1.3zM207.8 43.3h1.4v.2h-1.4zM205.6 43.3h1.3v.2h-1.3zM203.3 43.3h1.4v.2h-1.4zM201.1 43.3h1.3v.2h-1.3zM198.8 43.3h1.4v.2h-1.4zM196.6 43.3h1.3v.2h-1.3zM194.4 43.3h1.3v.2h-1.3zM192.1 43.3h1.4v.2h-1.4zM189.9 43.3h1.3v.2h-1.3zM187.6 43.3h1.4v.2h-1.4zM185.4 43.3h1.3v.2h-1.3zM183.1 43.3h1.4v.2h-1.4zM180.9 43.3h1.3v.2h-1.3zM178.6 43.3h1.4v.2h-1.4zM176.4 43.3h1.3v.2h-1.3zM174.2 43.3h1.3v.2h-1.3zM171.9 43.3h1.4v.2h-1.4zM169.7 43.3h1.3v.2h-1.3zM167.4 43.3h1.4v.2h-1.4zM165.2 43.3h1.3v.2h-1.3zM162.9 43.3h1.4v.2h-1.4zM160.7 43.3h1.3v.2h-1.3zM158.4 43.3h1.4v.2h-1.4zM156.2 43.3h1.3v.2h-1.3zM154 43.3h1.3v.2h-1.3zM151.7 43.3h1.4v.2h-1.4zM149.5 43.3h1.3v.2h-1.3zM147.2 43.3h1.4v.2h-1.4zM145 43.3h1.3v.2h-1.3zM142.7 43.3h1.4v.2h-1.4zM140.5 43.3h1.3v.2h-1.3zM138.2 43.3h1.4v.2h-1.4zM136 43.3h1.3v.2h-1.3zM133.8 43.3h1.3v.2h-1.3zM131.5 43.3h1.4v.2h-1.4zM129.3 43.3h1.3v.2h-1.3zM127 43.3h1.4v.2h-1.4zM124.8 43.3h1.3v.2h-1.3zM122.5 43.3h1.4v.2h-1.4zM120.3 43.3h1.3v.2h-1.3zM118 43.3h1.4v.2h-1.4zM115.8 43.3h1.3v.2h-1.3zM113.6 43.3h1.3v.2h-1.3zM111.3 43.3h1.4v.2h-1.4zM109.1 43.3h1.3v.2h-1.3zM106.8 43.3h1.4v.2h-1.4zM104.6 43.3h1.3v.2h-1.3zM102.3 43.3h1.4v.2h-1.4zM100.1 43.3h1.3v.2h-1.3zM97.8 43.3h1.4v.2h-1.4zM95.6 43.3h1.3v.2h-1.3zM93.4 43.3h1.3v.2h-1.3zM91.1 43.3h1.4v.2h-1.4zM88.9 43.3h1.3v.2h-1.3zM86.6 43.3h1.4v.2h-1.4zM84.4 43.3h1.3v.2h-1.3zM82.1 43.3h1.4v.2h-1.4zM79.9 43.3h1.3v.2h-1.3zM77.6 43.3h1.4v.2h-1.4zM75.4 43.3h1.3v.2h-1.3zM73.2 43.3h1.3v.2h-1.3zM70.9 43.3h1.4v.2h-1.4zM68.7 43.3h1.3v.2h-1.3zM66.4 43.3h1.4v.2h-1.4zM64.2 43.3h1.3v.2h-1.3zM61.9 43.3h1.4v.2h-1.4zM59.7 43.3h1.3v.2h-1.3zM57.4 43.3h1.4v.2h-1.4zM55.2 43.3h1.3v.2h-1.3zM53 43.3h1.3v.2h-1.3zM50.7 43.3h1.4v.2h-1.4zM48.5 43.3h1.3v.2h-1.3zM46.2 43.3h1.4v.2h-1.4zM44 43.3h1.3v.2h-1.3zM42.2 42.9h.2v.5h-.1v-.1h.8v.2h-.9zM42.2 40.6h.2v1.4h-.2zM42.2 39h1.4v.2h-1.3v-.1h.1v.6h-.2z" fill="#999"/>
<g fill="#2c6fbb">
<path d="M116.8 36.3h.3v.9h-.3zM116.8 38.1h.3v.9h-.3zM116.8 39.9h.3v.9h-.3zM116.8 41.7h.3v.9h-.3zM116.8 43.5h.3v.9h-.3zM116.8 45.3h.3v.9h-.3zM116.8 47.1h.3v.9h-.3zM116.8 48.9h.3v.9h-.3zM116.8 50.7h.3v.9h-.3zM116.8 52.5h.3v.9h-.3zM116.8 54.3h.3v.9h-.3zM116.8 56.1h.3v.9h-.3zM116.8 57.9h.3v.9h-.3zM116.8 59.7h.3v.9h-.3zM116.8 61.5h.3v.9h-.3zM116.8 63.3h.3v.9h-.3zM116.8 65.1h.3v.9h-.3zM116.8 66.9h.3v.9h-.3zM116.8 68.7h.3v.9h-.3zM116.8 70.5h.3v.8h-.3zM116.8 72.2h.3v.9h-.3zM116.8 74h.3v.9h-.3zM116.8 75.8h.3v.9h-.3zM116.8 77.6h.3v.9h-.3zM116.8 79.4h.3v.9h-.3zM116.8 81.2h.3v.9h-.3zM116.8 83h.3v.9h-.3zM116.8 84.8h.3v.9h-.3zM116.8 86.6h.3v.9h-.3zM116.8 88.4h.3v.9h-.3zM116.8 90.2h.3v.9h-.3zM116.8 92h.3v.9h-.3zM116.8 93.8h.3v.9h-.3zM116.8 95.6h.3v.9h-.3zM116.8 97.4h.3v.9h-.3zM116.8 99.2h.3v.9h-.3zM116.8 101h.3v.9h-.3zM116.8 102.8h.3v.9h-.3zM116.8 104.6h.3v.9h-.3zM116.8 106.4h.3v.9h-.3zM116.8 108.2h.3v.9h-.3zM116.8 110h.3v.9h-.3zM116.8 111.8h.3v.9h-.3zM116.8 113.6h.3v.9h-.3zM116.8 115.4h.3v.9h-.3zM116.8 117.2h.3v.9h-.3zM116.8 119h.3v.9h-.3zM116.8 120.8h.3v.9h-.3zM116.8 122.6h.3v.9h-.3zM116.8 124.4h.3v.9h-.3zM116.8 126.2h.3v.9h-.3zM116.8 127.9h.3v.9h-.3zM116.8 129.7h.3v.9h-.3zM116.8 131.5h.3v.9h-.3zM116.8 133.3h.3v.9h-.3zM116.8 135.1h.3v.9h-.3zM116.8 136.9h.3v.9h-.3zM116.8 138.7h.3v.9h-.3zM116.8 140.5h.3v.9h-.3zM116.8 142.3h.3v.9h-.3zM116.8 144.1h.3v.9h-.3zM116.8 145.9h.3v.9h-.3zM116.8 147.7h.3v.9h-.3zM116.8 149.5h.3v.9h-.3zM116.8 151.3h.3v.9h-.3zM116.8 153.1h.3v.9h-.3zM116.8 154.9h.3v.9h-.3zM116.8 156.7h.3v.9h-.3zM116.8 158.5h.3v.9h-.3zM116.8 160.3h.3v.9h-.3zM116.8 162.1h.3v.9h-.3zM116.8 163.9h.3v.9h-.3zM116.8 165.7h.3v.9h-.3zM116.8 167.5h.3v.9h-.3zM116.8 169.3h.3v.9h-.3zM116.8 171.1h.3v.9h-.3zM116.8 172.9h.3v.9h-.3zM116.8 174.7h.3v.9h-.3zM116.8 176.5h.3v.9h-.3zM116.8 178.3h.3v.9h-.3zM116.8 180.1h.3v.9h-.3zM116.8 181.9h.3v.9h-.3zM116.8 183.7h.3v.8h-.3zM116.8 185.4h.3v.9h-.3zM116.8 187.2h.3v.9h-.3z"/>
<path d="M197.3 36.3h.2v.9h-.2zM197.3 38.1h.2v.9h-.2zM197.3 39.9h.2v.9h-.2zM197.3 41.7h.2v.9h-.2zM197.3 43.5h.2v.9h-.2zM197.3 45.3h.2v.9h-.2zM197.3 47.1h.2v.9h-.2zM197.3 48.9h.2v.9h-.2zM197.3 50.7h.2v.9h-.2zM197.3 52.5h.2v.9h-.2zM197.3 54.3h.2v.9h-.2zM197.3 56.1h.2v.9h-.2zM197.3 57.9h.2v.9h-.2zM197.3 59.7h.2v.9h-.2zM197.3 61.5h.2v.9h-.2zM197.3 63.3h.2v.9h-.2zM197.3 65.1h.2v.9h-.2zM197.3 66.9h.2v.9h-.2zM197.3 68.7h.2v.9h-.2zM197.3 70.5h.2v.8h-.2zM197.3 72.2h.2v.9h-.2zM197.3 74h.2v.9h-.2zM197.3 75.8h.2v.9h-.2zM197.3 77.6h.2v.9h-.2zM197.3 79.4h.2v.9h-.2zM197.3 81.2h.2v.9h-.2zM197.3 83h.2v.9h-.2zM197.3 84.8h.2v.9h-.2zM197.3 86.6h.2v.9h-.2zM197.3 88.4h.2v.9h-.2zM197.3 90.2h.2v.9h-.2zM197.3 92h.2v.9h-.2zM197.3 93.8h.2v.9h-.2zM197.3 95.6h.2v.9h-.2zM197.3 97.4h.2v.9h-.2zM197.3 99.2h.2v.9h-.2zM197.3 101h.2v.9h-.2zM197.3 102.8h.2v.9h-.2zM197.3 104.6h.2v.9h-.2zM197.3 106.4h.2v.9h-.2zM197.3 108.2h.2v.9h-.2zM197.3 110h.2v.9h-.2zM197.3 111.8h.2v.9h-.2zM197.3 113.6h.2v.9h-.2zM197.3 115.4h.2v.9h-.2zM197.3 117.2h.2v.9h-.2zM197.3 119h.2v.9h-.2zM197.3 120.8h.2v.9h-.2zM197.3 122.6h.2v.9h-.2zM197.3 124.4h.2v.9h-.2zM197.3 126.2h.2v.9h-.2zM197.3 127.9h.2v.9h-.2zM197.3 129.7h.2v.9h-.2zM197.3 131.5h.2v.9h-.2zM197.3 133.3h.2v.9h-.2zM197.3 135.1h.2v.9h-.2zM197.3 136.9h.2v.9h-.2zM197.3 138.7h.2v.9h-.2zM197.3 140.5h.2v.9h-.2zM197.3 142.3h.2v.9h-.2zM197.3 144.1h.2v.9h-.2zM197.3 145.9h.2v.9h-.2zM197.3 147.7h.2v.9h-.2zM197.3 149.5h.2v.9h-.2zM197.3 151.3h.2v.9h-.2zM197.3 153.1h.2v.9h-.2zM197.3 154.9h.2v.9h-.2zM197.3 156.7h.2v.9h-.2zM197.3 158.5h.2v.9h-.2zM197.3 160.3h.2v.9h-.2zM197.3 162.1h.2v.9h-.2zM197.3 163.9h.2v.9h-.2zM197.3 165.7h.2v.9h-.2zM197.3 167.5h.2v.9h-.2zM197.3 169.3h.2v.9h-.2zM197.3 171.1h.2v.9h-.2zM197.3 172.9h.2v.9h-.2zM197.3 174.7h.2v.9h-.2zM197.3 176.5h.2v.9h-.2zM197.3 178.3h.2v.9h-.2zM197.3 180.1h.2v.9h-.2zM197.3 181.9h.2v.9h-.2zM197.3 183.7h.2v.8h-.2zM197.3 185.4h.2v.9h-.2zM197.3 187.2h.2v.9h-.2z"/>
</g>
<g fill="none" stroke="#c0392b" stroke-width=".22">
<path d="M24 37.7h2.2M25.1 37.7v143.7M43 55.2h39.5M43 54.1v2.2M82.5 54.1v2.2M89.7 55h21.5M89.7 53.9v2.2M111.2 53.9v2.2M111.4 56.3h2.3M112.6 56.3v28.1M129.2 51.2h56M129.2 50.1v2.2"/>
<path d="M182.3 53.5h2.2M183.4 53.5v126.5M185.2 50.1v2.2M111.4 84.4h2.3M125.6 139.4h63.2M125.6 138.2v2.3M188.8 138.2v2.3M37.9 156.2h2.3M39 156.2v25.2M43 157.8v2.3M43 158.9h73.2M116.2 157.8v2.3"/>
<path d="M37.9 173.5h2.3M135.6 174.8h43.1M135.6 173.6v2.3M178.7 173.6v2.3M182.3 180h2.2M24 181.4h2.2M37.9 181.4h2.3M40.8 197.1h215.5M40.8 186.6v2.2M40.8 196v2.2M40.8 187.7h215.5M117 186.6v2.2"/>
<path d="M197.4 186.6v2.2M256.3 186.6v2.2M256.3 196v2.2"/>
</g>
<path d="M157.1 37.7h.2v2.2h-.2zM157.1 40.6h.2v.4h-.2zM157.1 41.7h.2v2.2h-.2zM157.1 44.6h.2v.5h-.2zM157.1 45.7h.2v2.3h-.2zM157.1 48.7h.2v.4h-.2zM157.1 49.8h.2v2.2h-.2zM157.1 52.7h.2v.5h-.2zM157.1 53.8h.2v2.3h-.2zM157.1 56.8h.2v.4h-.2zM157.1 57.9h.2v2.2h-.2zM157.1 60.8h.2v.4h-.2zM157.1 61.9h.2v2.3h-.2zM157.1 64.8h.2v.5h-.2zM157.1 66h.2v2.2h-.2zM157.1 68.9h.2v.4h-.2zM157.1 70h.2v2.2h-.2zM157.1 72.9h.2v.5h-.2zM157.1 74h.2v2.3h-.2zM157.1 77h.2v.4h-.2zM157.1 78.1h.2v2.2h-.2zM157.1 81h.2v.5h-.2zM157.1 82.1h.2v2.3h-.2zM157.1 85.1h.2v.4h-.2zM157.1 86.2h.2v2.2h-.2zM157.1 89.1h.2v.4h-.2zM157.1 90.2h.2v2.3h-.2zM157.1 93.1h.2v.5h-.2zM157.1 94.3h.2v2.2h-.2zM157.1 97.2h.2v.4h-.2zM157.1 98.3h.2v2.2h-.2zM157.1 101.2h.2v.5h-.2zM157.1 102.3h.2v2.3h-.2zM157.1 105.3h.2v.4h-.2zM157.1 106.4h.2v2.2h-.2zM157.1 109.3h.2v.5h-.2zM157.1 110.4h.2v2.3h-.2zM157.1 113.3h.2v.5h-.2zM157.1 114.5h.2v2.2h-.2zM157.1 117.4h.2v.4h-.2zM157.1 118.5h.2v2.3h-.2zM157.1 121.4h.2v.5h-.2zM157.1 122.6h.2v2.2h-.2zM157.1 125.5h.2v.4h-.2zM157.1 126.6h.2v2.2h-.2zM157.1 129.5h.2v.5h-.2zM157.1 130.6h.2v2.3h-.2zM157.1 133.6h.2v.4h-.2zM157.1 134.7h.2v2.2h-.2zM157.1 137.6h.2v.5h-.2zM157.1 138.7h.2v2.3h-.2zM157.1 141.6h.2v.5h-.2zM157.1 142.8h.2v2.2h-.2zM157.1 145.7h.2v.4h-.2zM157.1 146.8h.2v2.3h-.2zM157.1 149.7h.2v.5h-.2zM157.1 150.9h.2v2.2h-.2zM157.1 153.8h.2v.4h-.2zM157.1 154.9h.2v2.2h-.2zM157.1 157.8h.2v.5h-.2zM157.1 158.9h.2v2.3h-.2zM157.1 161.9h.2v.4h-.2zM157.1 163h.2v2.2h-.2zM157.1 165.9h.2v.5h-.2zM157.1 167h.2v2.3h-.2zM157.1 169.9h.2v.5h-.2zM157.1 171.1h.2v2.2h-.2zM157.1 174h.2v.4h-.2zM157.1 175.1h.2v2.3h-.2zM157.1 178h.2v.5h-.2zM157.1 179.2h.2v2.2h-.2z" fill="#2c6fbb"/>
<path d="M201 58.9v2.3M254.9 58.9v2.3M201 60h53.9M257.4 63.2h2.3M258.5 63.2v116.8M257.4 86.5h2.3M257.4 109.9h2.3M257.4 133.2h2.3M257.4 156.6h2.3M257.4 180h2.3" fill="none" stroke="#c0392b" stroke-width=".22"/>
<text font-size="4" fill="#222" x="40.8" y="10.3">FRONT ELEVATION (X-Z) - Store Versile room frame - all dims mm</text>
<g font-size="2.7" fill="#999">
<text x="147.9" y="113.1">customer photo</text>
<text x="148.2" y="117.4">on marble print</text>
</g>
<g font-size="2.5" fill="#c0392b">
<text x="153.1" y="50.3">arch</text>
<text x="158.5" y="50.3">78</text>
<text x="58.4" y="54.3">sh</text>
<text x="61" y="54.3">elf</text>
<text x="64.3" y="54.3">5</text>
<text x="65.7" y="54.3">5</text>
<text x="99.1" y="54.1">30</text>
<text x="224.2" y="59.1">unit</text>
<text x="228.9" y="59.1">75</text>
<text x="113.5" y="71.3">39</text>
<text x="259.4" y="75.8">32.5</text>
<text x="259.4" y="99.1">32.5</text>
<text x="20.1" y="110.4">200</text>
<text x="178.4" y="117.6">176</text>
<text x="259.4" y="122.5">32.5</text>
<text x="150.9" y="138.5">plant c/c 88</text>
<text x="259.4" y="145.8">32.5</text>
<text x="35.4" y="165.8">24</text>
<text x="73" y="163.4">consol</text>
<text x="80.1" y="163.4">e 1</text>
<text x="83.5" y="163.4">02</text>
<text x="259.4" y="169.2">32.5</text>
<text x="24.1" y="178.3">fl</text>
<text x="25.4" y="178.3">oor+legs 11</text>
<text x="152.8" y="179.7">table 60</text>
<text x="75.5" y="186.8">L: 106</text>
<text x="153.6" y="186.8">C: 112</text>
<text x="223.9" y="186.8">R: 82</text>
<text x="138.9" y="196.2">300 internal width</text>
</g>
<text font-size="2.5" fill="#555" x="40.8" y="203.9">Dashed box at top = LED strip zone (optional channel). Blue dashed = zone boundaries / module seams. Red = dimensions. Scale approx. 1:12.</text>
<text font-size="2.2" fill="#2c6fbb" x="157.9" y="40.5">CL x=162</text>
<g font-size="2.2" fill="#c0392b">
<text x="83.2" y="63.7">shel</text>
<text x="87.3" y="63.7">f top</text>
<text x="92.2" y="63.7">z=</text>
<text x="94.7" y="63.7">165</text>
<text x="83.2" y="88.9">shel</text>
<text x="87.3" y="88.9">f top z=</text>
<text x="94.7" y="88.9">130</text>
<text x="83.2" y="113.3">shel</text>
<text x="87.3" y="113.3">f top</text>
<text x="92.2" y="113.3">z=</text>
<text x="94.7" y="113.3">96</text>
</g>
<g font-size="2" fill="#1d5fa8">
<text x="42.9" y="179.3">LW</text>
<text x="198.8" y="179.3">RW</text>
</g>
<g font-size="1.8" fill="#1d5fa8">
<text x="64" y="45.4">F</text>
<text x="65.1" y="45.4">1</text>
<text x="46.1" y="51.9">LOV</text>
<text x="49.8" y="51.9">E</text>
<text x="89.9" y="58.4">F</text>
<text x="91" y="58.4">4</text>
<text x="129.4" y="55.5">AR</text>
<text x="43.2" y="64.8">S1</text>
<text x="46.1" y="70.6">F</text>
<text x="47.2" y="70.6">2</text>
<text x="64.8" y="70.6">PB</text>
<text x="150.2" y="68.4">NP</text>
<text x="209.8" y="70.2">F</text>
<text x="210.9" y="70.2">7</text>
<text x="238.6" y="72.3">GO</text>
<text x="43.2" y="90">S2</text>
<text x="46.8" y="95.7">PC</text>
<text x="64" y="95">F</text>
<text x="65.1" y="95">3</text>
<text x="207" y="94.9">CU</text>
<text x="209.5" y="94.9">P</text>
<text x="226.7" y="93.5">F</text>
<text x="227.8" y="93.5">8</text>
<text x="89.9" y="100.8">F</text>
<text x="91" y="100.8">5</text>
<text x="43.2" y="114.4">S3</text>
<text x="207.9" y="115.4">DV</text>
<text x="219.7" y="114.7">P</text>
<text x="220.9" y="114.7">Q</text>
<text x="241.8" y="121.9">P</text>
<text x="243" y="121.9">D</text>
<text x="48.2" y="138.9">GR</text>
<text x="115" y="143.2">PA</text>
<text x="117.4" y="143.2">1</text>
<text x="178.2" y="143.2">PA2</text>
<text x="207.3" y="140.2">BN</text>
<text x="226" y="140.2">F</text>
<text x="227.1" y="140.2">9</text>
<text x="72.7" y="146">PD2</text>
<text x="94.2" y="146.4">BK</text>
<text x="168.2" y="146">SH</text>
<text x="166.7" y="153.2">AV</text>
<text x="43.2" y="158.3">TV</text>
<text x="141.6" y="156.5">M1</text>
<text x="149.5" y="156.5">M2</text>
<text x="135.9" y="163.3">CT</text>
<text x="138" y="162.2">TR</text>
<text x="213.4" y="172.9">BK2</text>
<text x="240.7" y="168.6">EL</text>
</g>
</svg>
